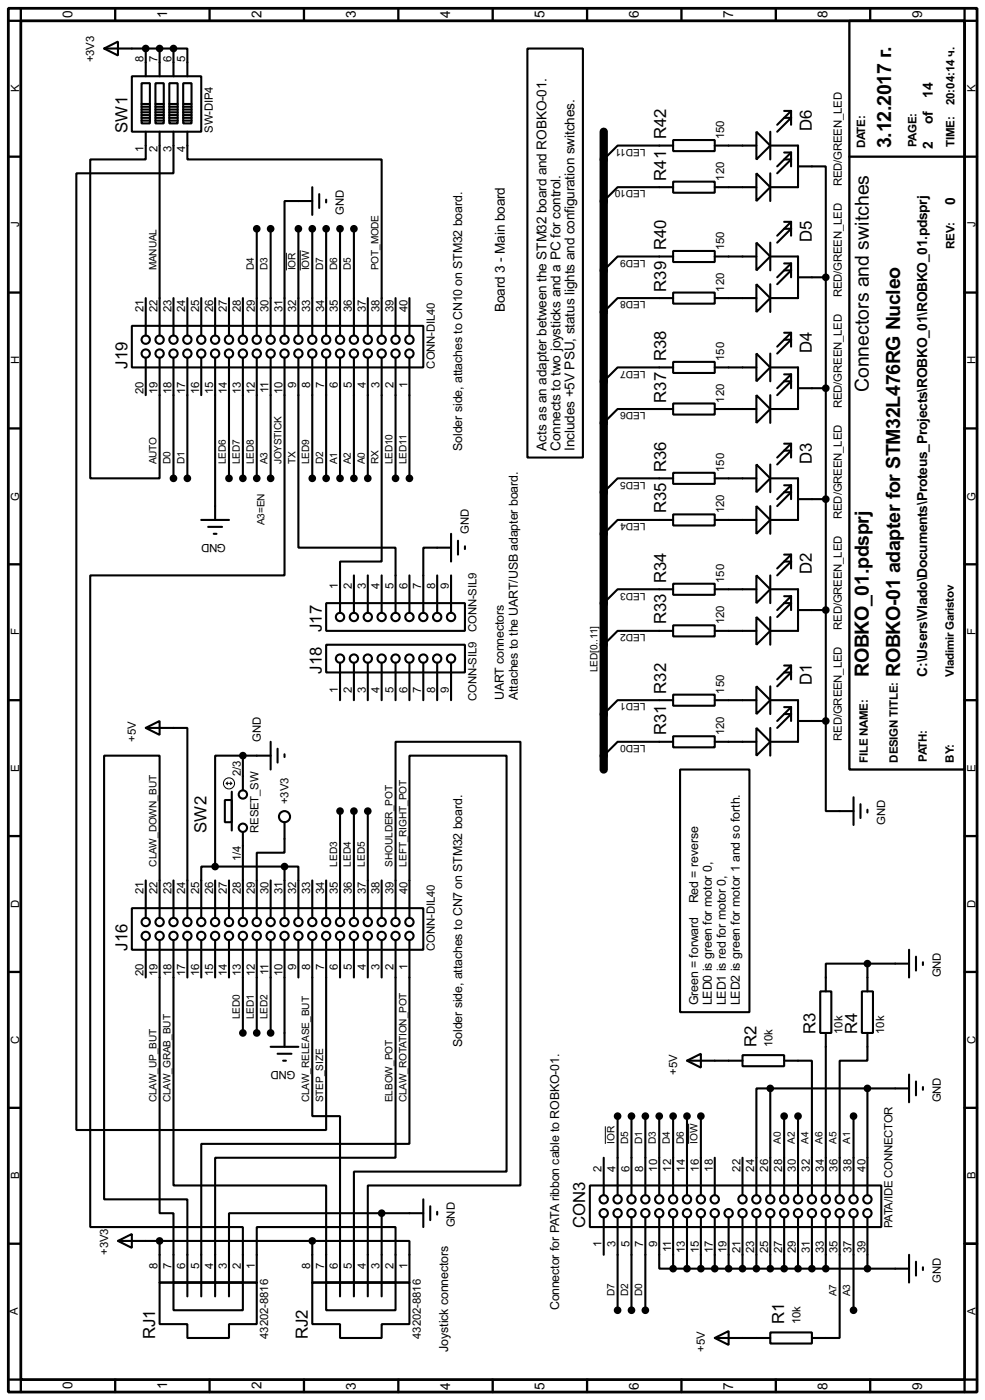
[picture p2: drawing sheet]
<svg xmlns="http://www.w3.org/2000/svg" width="180mm" height="256mm" viewBox="0 0 180 256" stroke-linecap="round" stroke-linejoin="round" font-family="sans-serif">
<path d="M1.5 1.5h177.3v253.5h-177.3zM3.8 3.8h172.7v248.9h-172.7z" fill="none" stroke="#000" stroke-width=".51"/>
<g fill="none" stroke="#000" stroke-width=".42">
<path d="M3.8 1.5v2.3h-2.3M21.1 1.5v2.3M38.4 1.5v2.3M55.6 1.5v2.3M72.9 1.5v2.3M90.2 1.5v2.3M107.4 1.5v2.3M124.7 1.5v2.3M142 1.5v2.3M155.4 3.8h21.1v137.2h-21.1zM159.3 1.5v2.3M176.5 1.5v2.3h2.3"/>
<path d="M1.5 28.7h2.3M155.4 28.7h23.4M1.5 53.6h2.3M176.5 53.6h2.3M1.5 78.5h2.3M176.5 78.5h2.3M1.5 103.4h2.3M176.5 103.4h2.3M1.5 128.3h2.3M176.5 128.3h2.3M1.5 153.2h2.3M176.5 153.2h2.3"/>
<path d="M1.5 178.1h2.3M176.5 178.1h2.3M1.5 202.9h2.3M176.5 202.9h2.3M1.5 227.8h2.3M176.5 227.8h2.3M1.5 252.7h2.3v2.3M21.1 252.7v2.3M38.4 252.7v2.3M55.6 252.7v2.3M72.9 252.7v2.3M90.2 252.7v2.3"/>
<path d="M107.4 252.7v2.3M124.7 252.7v2.3M142 252.7v2.3M159.3 252.7v2.3M178.8 252.7h-2.3v2.3"/>
</g>
<path d="M110.5 24.1v116.9" fill="none" stroke="#000" stroke-width="1.5"/>
<g fill="none" stroke="#000" stroke-width=".38">
<path d="M19 8.9l2.6-1.3v2.6zM19 8.9h12.7M24.1 14h12.7v10.1h-12.7zM25.9 15.2h1.5v7.4h-1.5zM25.9 19.6h1.5M25.9 19h1.5M26.7 8.9v5.1M28.4 15.2h1.6v7.4h-1.6zM28.4 19.6h1.6M28.4 19h1.6M29.2 8.9v5.1M31 15.2h1.5v7.4h-1.5z"/>
<path d="M31 19.6h1.5M31 19h1.5M31.7 8.9h2.6v5.1M31.7 8.9v5.1M33.5 15.2h1.6v7.4h-1.6zM33.5 19.6h1.6M33.5 19h1.6M96.5 8.9h10.2v74.9h-10.2zM25.9 21.6h1.5M25.9 21.1h1.5M25.9 20.6h1.5M25.9 20.1h1.5"/>
<path d="M25.9 22.1h1.5M26.7 24.1v5.1h-10.2v58.4h12.7v-22.1M28.4 21.6h1.6M28.4 21.1h1.6M28.4 20.6h1.6M28.4 20.1h1.6M28.4 22.1h1.6M29.2 24.1v37.4M31 21.6h1.5M31 21.1h1.5M31 20.6h1.5M31 20.1h1.5"/>
<path d="M31 22.1h1.5M31.7 24.1v7.6h-17.7v175.3h45.7v-34.8M33.5 21.6h1.6M33.5 21.1h1.6M33.5 20.6h1.6M33.5 20.1h1.6M33.5 22.1h1.6M34.3 24.1v5.1h35.5v32.3M57.1 36.8h-5v24.7M57.1 34.3v5.1M58.4 35.6v2.5M59.7 36.6v.5"/>
<path d="M123.2 33.3h7.6v2h-7.6zM123.2 25.7h7.6v2h-7.6zM123.2 34.3h-10.2l-2.5 2.5M123.2 26.7h-10.2l-2.5 2.5M130.8 34.3h7.6M130.8 26.7h7.6M138.4 24.1l2.6 2.6-2.6 2.5zM138.4 31.7l2.6 2.6-2.6 2.5zM141 26.7h5v7.6h-5M141 24.1v5.1M141 31.7v5.1M143.5 21.6h1.3l-2.6 2.5"/>
<path d="M143.5 20.3h1.3M143.5 29.2h1.3l-2.6 2.5M143.5 27.9h1.3M144.8 20.3v2.6M144.8 27.9v2.6M144.8 20.3l-2.6 2.6M144.8 27.9l-2.6 2.6M146 30.5h5.1v20.3M24.1 59.7h53.4v7.6h-53.4zM26.7 54.6v6.9M31.7 54.6v6.9M34.3 54.6v6.9"/>
<path d="M36.8 54.6v6.9M39.4 54.6v6.9M41.9 54.6v6.9M44.4 54.6v6.9M47 41.9v19.6M49.5 41.9v19.6M54.6 41.9v19.6M57.1 41.9v19.6M59.7 41.9v19.6M62.2 41.9v19.6M64.8 41.9v19.6M67.3 54.6v6.9"/>
<path d="M72.4 54.6v6.9M74.9 54.6v6.9M123.2 53.6h7.6v2h-7.6zM123.2 46h7.6v2h-7.6zM123.2 54.6h-10.2l-2.5 2.5M123.2 47h-10.2l-2.5 2.5M130.8 54.6h7.6M130.8 47h7.6M138.4 44.4l2.6 2.6-2.6 2.5zM138.4 52.1l2.6 2.5-2.6 2.5zM141 47h5v7.6h-5M141 44.4v5.1"/>
<path d="M141 52.1v5M143.5 41.9h1.3l-2.6 2.5M143.5 40.6h1.3M143.5 49.5h1.3l-2.6 2.6M143.5 48.3h1.3M144.8 40.6v2.6M144.8 48.3v2.5M144.8 40.6l-2.6 2.6M144.8 48.3l-2.6 2.5M146 50.8h5.1M151.1 50.8v81.3M26.7 65.5v6.9"/>
<path d="M31.7 65.5v22.1M34.3 65.5v22.1M36.8 65.5v6.9M39.4 65.5v29.7M41.9 65.5v22.1M44.4 65.5v22.1M47 65.5v22.1M49.5 65.5v22.1M52.1 65.5v39.9h-35.6v119.4h27.9v10.1M54.6 65.5v34.8h17.8v12M57.1 65.5v22.1M59.7 65.5v22.1"/>
<path d="M62.2 65.5v22.1M64.8 65.5v22.1M67.3 65.5v22.1M69.8 65.5v37.4h-7.6v9.4M72.4 65.5v22.1M74.9 65.5v22.1M123.2 73.9h7.6v2h-7.6zM123.2 66.3h7.6v2h-7.6zM123.2 74.9h-10.2l-2.5 2.6M123.2 67.3h-10.2l-2.5 2.5M130.8 74.9h7.6M130.8 67.3h7.6"/>
<path d="M138.4 64.8l2.6 2.5-2.6 2.5zM138.4 72.4l2.6 2.5-2.6 2.6zM141 67.3h5v7.6h-5M141 64.8v5M141 72.4v5.1M143.5 62.2h1.3l-2.6 2.6M143.5 61h1.3M143.5 69.8h1.3l-2.6 2.6M143.5 68.6h1.3M144.8 61v2.5M144.8 68.6v2.5M144.8 61l-2.6 2.5"/>
<path d="M144.8 68.6l-2.6 2.5M146 71.1h5.1M36.8 95.2h5.1M38.1 96.5h2.5M39.1 97.8h.5M82.5 97.8v5.1M83.8 99.1v2.5M123.2 94.2h7.6v2.1h-7.6zM123.2 86.6h7.6v2h-7.6zM123.2 95.2h-10.2l-2.5 2.6M123.2 87.6h-10.2l-2.5 2.6M130.8 95.2h7.6"/>
<path d="M130.8 87.6h7.6M138.4 85.1l2.6 2.5-2.6 2.6zM138.4 92.7l2.6 2.5-2.6 2.6zM141 87.6h5v7.6h-5M141 85.1v5.1M141 92.7v5.1M143.5 82.5h1.3l-2.6 2.6M143.5 81.3h1.3M143.5 90.2h1.3l-2.6 2.5M143.5 88.9h1.3M144.8 81.3v2.5M144.8 88.9v2.5"/>
<path d="M144.8 81.3l-2.6 2.5M144.8 88.9l-2.6 2.5M146 91.4h5.1M59.7 110.5h25.4v5.1h-25.4zM59.7 118.1h25.4v5.1h-25.4zM64.8 105.4v6.9M67.3 105.4v6.9M69.8 105.4v6.9M74.9 105.4v6.9M80 105.4v6.9M82.5 100.3h-5v12M82.5 105.4v6.9"/>
<path d="M85.1 100.1v.5M123.2 114.6h7.6v2h-7.6zM123.2 106.9h7.6v2.1h-7.6zM123.2 115.6h-10.2l-2.5 2.5M123.2 107.9h-10.2l-2.5 2.6M130.8 115.6h7.6M130.8 107.9h7.6M138.4 105.4l2.6 2.5-2.6 2.6zM138.4 113l2.6 2.6-2.6 2.5zM141 107.9h5v7.7h-5M141 105.4v5.1M141 113v5.1"/>
<path d="M143.5 102.9h1.3l-2.6 2.5M143.5 101.6h1.3M143.5 110.5h1.3l-2.6 2.5M143.5 109.2h1.3M144.8 101.6v2.5M144.8 109.2v2.6M144.8 101.6l-2.6 2.5M144.8 109.2l-2.6 2.6M146 111.8h5.1M26.7 133.3l2.5-1.2v2.5zM26.7 133.3h7.6v34.8M44.4 138.4h-5v20.3"/>
<path d="M44.4 138.4v6.4M44.4 138.4h5.1M49.5 135.9v5.1M50.8 137.2v2.5M52.1 138.2v.5M62.2 121.4v6.9M64.8 121.4v6.9M67.3 121.4v6.9M69.8 121.4v6.9M72.4 121.4v6.9M74.9 121.4v6.9M77.5 121.4v6.9"/>
<path d="M80 121.4v6.9M82.5 121.4v6.9M123.2 134.9h7.6v2h-7.6zM123.2 127.3h7.6v2h-7.6zM123.2 135.9h-10.2l-2.5 2.5M123.2 128.3h-10.2l-2.5 2.5M130.8 135.9h7.6M130.8 128.3h7.6M138.4 125.7l2.6 2.6-2.6 2.5zM138.4 133.3l2.6 2.6-2.6 2.5zM141 128.3h5v7.6h-5M141 125.7v5.1"/>
<path d="M141 133.3v5.1M143.5 123.2h1.3l-2.6 2.5M143.5 121.9h1.3M143.5 130.8h1.3l-2.6 2.5M143.5 129.5h1.3M144.8 121.9l-2.6 2.6M144.8 121.9v2.6M144.8 129.5v2.6M144.8 129.5l-2.6 2.6M146 132.1h5.1M151.1 132.1v16.5h5.1M39.4 158.7h-2.6v9.4"/>
<path d="M39.4 158.7h12.7M41.1 146.6h1.3v4h-1.3zM42.4 145v7.1M44.4 152.4v15.7M52.1 150.6v5.6h-5.1v11.9M52.1 158.7h2.5v9.4M52.1 158.7v9.4M62.2 148.6v19.5M64.8 148.6v19.5M67.3 148.6v19.5M124.5 141h12.7v44.4h-12.7zM156.2 146v5.1"/>
<path d="M157.5 147.3v2.6M158.7 148.3v.5M24.1 166.4h53.4v7.6h-53.4zM26.7 161.3v6.8M26.7 172.2v6.9M29.2 172.2v50h2.5v12.7M29.2 168.1v-29.7h-10.2v81.3h15.3v17.8M31.7 172.2v45h28v17.7M31.7 161.3v6.8M34.3 172.2v6.9M36.8 172.2v6.9M39.4 161.3v6.8"/>
<path d="M39.4 172.2v6.9M41.9 161.3v6.8M41.9 172.2v6.9M44.4 172.2v17M47 172.2v17M49.5 161.3v6.8M49.5 172.2v17M52.1 172.2v19.6M54.6 172.2v6.9M57.1 172.2v32.3h5.1v33M57.1 161.3v6.8M59.7 161.3v6.8"/>
<path d="M62.2 172.2v6.9M64.8 172.2v6.9M67.3 172.2v6.9M69.8 161.3v6.8M69.8 172.2v6.9M72.4 172.2v39.9h-33v25.4M72.4 168.1v-32.2h22.8v81.3h-27.9v20.3M74.9 172.2v37.3h-38.1v28M74.9 168.1v-29.7h17.8v76.2h-27.9v22.9M158.7 176.5h-7.6v5.1M158.7 176.5v5.1M158.7 176.5h7.7"/>
<path d="M166.4 174v5.1M167.6 175.3v2.5M168.9 176.3v.5M49.5 191.8h5.1M50.8 193h2.5M51.8 194.3h.5M125.7 194.3l2.6-1.3v2.6zM125.7 194.3h10.2M135.9 193.3h7.6v2h-7.6zM141 199.4h-2.6v19.5M141 199.4v19.5M141 199.4h25.4"/>
<path d="M143.5 194.3h5.1v24.6M150.1 181.6h2v7.6h-2zM151.1 189.2v29.7M157.7 181.6h2.1v7.6h-2.1zM158.7 189.2v5.1h-5v24.6M158.7 199.4v19.5M166.4 196.8v5.1M167.6 198.1v2.6M168.9 199.1v.5M77.5 219.7v5.1M107.9 217.2h53.4v7.6h-53.4zM110.5 212.1v6.8"/>
<path d="M113 204.5v14.4M115.6 204.5v14.4M118.1 204.5v14.4M120.6 204.5v14.4M123.2 204.5v14.4M125.7 204.5v14.4M128.3 204.5v14.4M130.8 212.1v6.8M135.9 212.1v6.8M143.5 204.5v14.4M146 204.5v14.4M156.2 204.5v14.4"/>
<path d="M21.6 227.3l2.5-1.2v2.5zM21.6 227.3h35.5M29.2 234.9h17.8v7.7h-5.1v2.5h-7.6v-2.5h-5.1zM29.2 227.3v7.6h17.8v-10.1h25.4v10.1M31.7 234.9h12.7v5.1h-12.7zM57.1 234.9h17.8v7.7h-5.1v2.5h-7.6v-2.5h-5.1zM57.1 227.3h17.8v7.6h-17.8zM59.7 234.9h12.7v5.1h-12.7zM69.8 222.2h-27.9v15.3M69.8 222.2v15.3M69.8 222.2h7.7M78.7 221v2.5"/>
<path d="M80 222v.5M110.5 223v6.9M113 223v17M115.6 223v17M118.1 223v17M120.6 223v9.4h2.6M123.2 232.4h43.2M123.2 223v9.4M125.7 223v9.4M128.3 223v9.4M130.8 223v9.4M133.3 223v9.4"/>
<path d="M135.9 223v9.4M138.4 223v9.4M141 223v9.4M143.5 223v9.4M146 223v9.4M148.6 223v9.4M151.1 223v9.4M153.7 223v22.1h-5.1M156.2 223v17M158.7 223v9.4M166.4 229.9v5M167.6 231.1v2.6"/>
<path d="M168.9 232.2v.5M130.8 245.1l2.5-1.3v2.6zM130.8 245.1h10.2M141 244.1h7.6v2h-7.6z"/>
<circle cx="26.7" cy="64.8" r=".76"/>
<circle cx="26.7" cy="62.2" r=".76"/>
<circle cx="29.2" cy="64.8" r=".76"/>
<circle cx="29.2" cy="62.2" r=".76"/>
<circle cx="31.7" cy="64.8" r=".76"/>
<circle cx="31.7" cy="62.2" r=".76"/>
<circle cx="34.3" cy="64.8" r=".76"/>
<circle cx="34.3" cy="62.2" r=".76"/>
<circle cx="36.8" cy="64.8" r=".76"/>
<circle cx="36.8" cy="62.2" r=".76"/>
<circle cx="39.4" cy="64.8" r=".76"/>
<circle cx="39.4" cy="62.2" r=".76"/>
<circle cx="41.9" cy="62.2" r=".76"/>
<circle cx="41.9" cy="64.8" r=".76"/>
<circle cx="44.4" cy="64.8" r=".76"/>
<circle cx="44.4" cy="62.2" r=".76"/>
<circle cx="47" cy="64.8" r=".76"/>
<circle cx="47" cy="62.2" r=".76"/>
<circle cx="49.5" cy="64.8" r=".76"/>
<circle cx="49.5" cy="62.2" r=".76"/>
<circle cx="52.1" cy="64.8" r=".76"/>
<circle cx="52.1" cy="62.2" r=".76"/>
<circle cx="54.6" cy="64.8" r=".76"/>
<circle cx="54.6" cy="62.2" r=".76"/>
<circle cx="57.1" cy="64.8" r=".76"/>
<circle cx="57.1" cy="62.2" r=".76"/>
<circle cx="59.7" cy="64.8" r=".76"/>
<circle cx="59.7" cy="62.2" r=".76"/>
<circle cx="62.2" cy="64.8" r=".76"/>
<circle cx="62.2" cy="62.2" r=".76"/>
<circle cx="64.8" cy="62.2" r=".76"/>
<circle cx="64.8" cy="64.8" r=".76"/>
<circle cx="67.3" cy="64.8" r=".76"/>
<circle cx="67.3" cy="62.2" r=".76"/>
<circle cx="69.8" cy="64.8" r=".76"/>
<circle cx="69.8" cy="62.2" r=".76"/>
<circle cx="72.4" cy="64.8" r=".76"/>
<circle cx="72.4" cy="62.2" r=".76"/>
<circle cx="74.9" cy="64.8" r=".76"/>
<circle cx="74.9" cy="62.2" r=".76"/>
<circle cx="62.2" cy="113" r=".76"/>
<circle cx="64.8" cy="113" r=".76"/>
<circle cx="67.3" cy="113" r=".76"/>
<circle cx="69.8" cy="113" r=".76"/>
<circle cx="72.4" cy="113" r=".76"/>
<circle cx="74.9" cy="113" r=".76"/>
<circle cx="77.5" cy="113" r=".76"/>
<circle cx="80" cy="113" r=".76"/>
<circle cx="82.5" cy="113" r=".76"/>
<circle cx="62.2" cy="120.7" r=".76"/>
<circle cx="64.8" cy="120.7" r=".76"/>
<circle cx="67.3" cy="120.7" r=".76"/>
<circle cx="69.8" cy="120.7" r=".76"/>
<circle cx="72.4" cy="120.7" r=".76"/>
<circle cx="74.9" cy="120.7" r=".76"/>
<circle cx="77.5" cy="120.7" r=".76"/>
<circle cx="80" cy="120.7" r=".76"/>
<circle cx="82.5" cy="120.7" r=".76"/>
<circle cx="44.4" cy="151.6" r=".76"/>
<circle cx="44.4" cy="145.5" r=".76"/>
<circle cx="52.1" cy="149.6" r="1.02"/>
<circle cx="26.7" cy="168.9" r=".76"/>
<circle cx="26.7" cy="171.5" r=".76"/>
<circle cx="29.2" cy="171.5" r=".76"/>
<circle cx="29.2" cy="168.9" r=".76"/>
<circle cx="31.7" cy="171.5" r=".76"/>
<circle cx="31.7" cy="168.9" r=".76"/>
<circle cx="34.3" cy="171.5" r=".76"/>
<circle cx="34.3" cy="168.9" r=".76"/>
<circle cx="36.8" cy="168.9" r=".76"/>
<circle cx="36.8" cy="171.5" r=".76"/>
<circle cx="39.4" cy="171.5" r=".76"/>
<circle cx="39.4" cy="168.9" r=".76"/>
<circle cx="41.9" cy="168.9" r=".76"/>
<circle cx="41.9" cy="171.5" r=".76"/>
<circle cx="44.4" cy="171.5" r=".76"/>
<circle cx="44.4" cy="168.9" r=".76"/>
<circle cx="47" cy="171.5" r=".76"/>
<circle cx="47" cy="168.9" r=".76"/>
<circle cx="49.5" cy="168.9" r=".76"/>
<circle cx="49.5" cy="171.5" r=".76"/>
<circle cx="52.1" cy="168.9" r=".76"/>
<circle cx="52.1" cy="171.5" r=".76"/>
<circle cx="54.6" cy="168.9" r=".76"/>
<circle cx="54.6" cy="171.5" r=".76"/>
<circle cx="57.1" cy="171.5" r=".76"/>
<circle cx="57.1" cy="168.9" r=".76"/>
<circle cx="59.7" cy="171.5" r=".76"/>
<circle cx="59.7" cy="168.9" r=".76"/>
<circle cx="62.2" cy="171.5" r=".76"/>
<circle cx="62.2" cy="168.9" r=".76"/>
<circle cx="64.8" cy="171.5" r=".76"/>
<circle cx="64.8" cy="168.9" r=".76"/>
<circle cx="67.3" cy="168.9" r=".76"/>
<circle cx="67.3" cy="171.5" r=".76"/>
<circle cx="69.8" cy="171.5" r=".76"/>
<circle cx="69.8" cy="168.9" r=".76"/>
<circle cx="72.4" cy="171.5" r=".76"/>
<circle cx="72.4" cy="168.9" r=".76"/>
<circle cx="74.9" cy="171.5" r=".76"/>
<circle cx="74.9" cy="168.9" r=".76"/>
<circle cx="110.5" cy="219.7" r=".76"/>
<circle cx="113" cy="219.7" r=".76"/>
<circle cx="115.6" cy="219.7" r=".76"/>
<circle cx="118.1" cy="219.7" r=".76"/>
<circle cx="120.6" cy="219.7" r=".76"/>
<circle cx="123.2" cy="219.7" r=".76"/>
<circle cx="125.7" cy="219.7" r=".76"/>
<circle cx="128.3" cy="219.7" r=".76"/>
<circle cx="130.8" cy="219.7" r=".76"/>
<circle cx="135.9" cy="219.7" r=".76"/>
<circle cx="138.4" cy="219.7" r=".76"/>
<circle cx="141" cy="219.7" r=".76"/>
<circle cx="143.5" cy="219.7" r=".76"/>
<circle cx="146" cy="219.7" r=".76"/>
<circle cx="148.6" cy="219.7" r=".76"/>
<circle cx="151.1" cy="219.7" r=".76"/>
<circle cx="153.7" cy="219.7" r=".76"/>
<circle cx="156.2" cy="219.7" r=".76"/>
<circle cx="158.7" cy="219.7" r=".76"/>
<circle cx="110.5" cy="222.3" r=".76"/>
<circle cx="113" cy="222.3" r=".76"/>
<circle cx="115.6" cy="222.3" r=".76"/>
<circle cx="118.1" cy="222.3" r=".76"/>
<circle cx="120.6" cy="222.3" r=".76"/>
<circle cx="123.2" cy="222.3" r=".76"/>
<circle cx="125.7" cy="222.3" r=".76"/>
<circle cx="128.3" cy="222.3" r=".76"/>
<circle cx="130.8" cy="222.3" r=".76"/>
<circle cx="133.3" cy="222.3" r=".76"/>
<circle cx="135.9" cy="222.3" r=".76"/>
<circle cx="138.4" cy="222.3" r=".76"/>
<circle cx="141" cy="222.3" r=".76"/>
<circle cx="143.5" cy="222.3" r=".76"/>
<circle cx="146" cy="222.3" r=".76"/>
<circle cx="148.6" cy="222.3" r=".76"/>
<circle cx="151.1" cy="222.3" r=".76"/>
<circle cx="153.7" cy="222.3" r=".76"/>
<circle cx="156.2" cy="222.3" r=".76"/>
<circle cx="158.7" cy="222.3" r=".76"/>
</g>
<g fill="none" stroke="#000" stroke-width=".18">
<path d="M52.4 46.3v3.2M54.9 45.8v3.7M41.4 143.5h1M41.4 143.5l.3 .3M41.7 143.3l-.3 .2M42.2 143.3l.2 .2M42.4 143.5l-.2 .3M110.8 206.3v3.2M126 205.9v3.6"/>
<circle cx="41.9" cy="143.5" r="1.02"/>
</g>
<g fill="#000" stroke="#000" stroke-width=".38">
<circle cx="26.7" cy="8.9" r=".51"/>
<circle cx="29.2" cy="8.9" r=".51"/>
<circle cx="31.7" cy="8.9" r=".51"/>
<circle cx="47" cy="41.9" r=".51"/>
<circle cx="49.5" cy="41.9" r=".51"/>
<circle cx="54.6" cy="41.9" r=".51"/>
<circle cx="57.1" cy="41.9" r=".51"/>
<circle cx="59.7" cy="41.9" r=".51"/>
<circle cx="62.2" cy="41.9" r=".51"/>
<circle cx="64.8" cy="41.9" r=".51"/>
<circle cx="151.1" cy="50.8" r=".51"/>
<circle cx="151.1" cy="71.1" r=".51"/>
<circle cx="31.7" cy="87.6" r=".51"/>
<circle cx="34.3" cy="87.6" r=".51"/>
<circle cx="41.9" cy="87.6" r=".51"/>
<circle cx="44.4" cy="87.6" r=".51"/>
<circle cx="47" cy="87.6" r=".51"/>
<circle cx="49.5" cy="87.6" r=".51"/>
<circle cx="57.1" cy="87.6" r=".51"/>
<circle cx="59.7" cy="87.6" r=".51"/>
<circle cx="62.2" cy="87.6" r=".51"/>
<circle cx="64.8" cy="87.6" r=".51"/>
<circle cx="67.3" cy="87.6" r=".51"/>
<circle cx="72.4" cy="87.6" r=".51"/>
<circle cx="74.9" cy="87.6" r=".51"/>
<circle cx="151.1" cy="91.4" r=".51"/>
<circle cx="151.1" cy="111.8" r=".51"/>
<circle cx="44.4" cy="138.4" r=".51"/>
<circle cx="151.1" cy="132.1" r=".51"/>
<circle cx="39.4" cy="158.7" r=".51"/>
<circle cx="52.1" cy="158.7" r=".51"/>
<circle cx="62.2" cy="148.6" r=".51"/>
<circle cx="64.8" cy="148.6" r=".51"/>
<circle cx="67.3" cy="148.6" r=".51"/>
<circle cx="158.7" cy="176.5" r=".51"/>
<circle cx="44.4" cy="189.2" r=".51"/>
<circle cx="47" cy="189.2" r=".51"/>
<circle cx="49.5" cy="189.2" r=".51"/>
<circle cx="141" cy="199.4" r=".51"/>
<circle cx="158.7" cy="199.4" r=".51"/>
<circle cx="113" cy="204.5" r=".51"/>
<circle cx="115.6" cy="204.5" r=".51"/>
<circle cx="118.1" cy="204.5" r=".51"/>
<circle cx="120.6" cy="204.5" r=".51"/>
<circle cx="123.2" cy="204.5" r=".51"/>
<circle cx="125.7" cy="204.5" r=".51"/>
<circle cx="128.3" cy="204.5" r=".51"/>
<circle cx="143.5" cy="204.5" r=".51"/>
<circle cx="146" cy="204.5" r=".51"/>
<circle cx="156.2" cy="204.5" r=".51"/>
<circle cx="29.2" cy="227.3" r=".51"/>
<circle cx="57.1" cy="227.3" r=".51"/>
<circle cx="69.8" cy="222.2" r=".51"/>
<circle cx="123.2" cy="232.4" r=".51"/>
<circle cx="125.7" cy="232.4" r=".51"/>
<circle cx="128.3" cy="232.4" r=".51"/>
<circle cx="130.8" cy="232.4" r=".51"/>
<circle cx="133.3" cy="232.4" r=".51"/>
<circle cx="135.9" cy="232.4" r=".51"/>
<circle cx="138.4" cy="232.4" r=".51"/>
<circle cx="141" cy="232.4" r=".51"/>
<circle cx="143.5" cy="232.4" r=".51"/>
<circle cx="146" cy="232.4" r=".51"/>
<circle cx="148.6" cy="232.4" r=".51"/>
<circle cx="151.1" cy="232.4" r=".51"/>
<circle cx="158.7" cy="232.4" r=".51"/>
<circle cx="113" cy="240" r=".51"/>
<circle cx="115.6" cy="240" r=".51"/>
<circle cx="118.1" cy="240" r=".51"/>
<circle cx="156.2" cy="240" r=".51"/>
</g>
<g font-size="4">
<text x="163.1" y="27.2" transform="rotate(-90 163.1 27.2)">3.12.2017 г.</text>
<text x="159" y="71.9" transform="rotate(-90 159 71.9)">Connectors and switches</text>
<text x="159" y="124" transform="rotate(-90 159 124)">ROBKO_01.pdsprj</text>
<text x="164.8" y="124" transform="rotate(-90 164.8 124)">ROBKO-01 adapter for STM32L476RG Nucleo</text>
</g>
<g font-size="3.4">
<text x="148.6" y="24" transform="rotate(-90 148.6 24)">D6</text>
<text x="23.3" y="24.3" transform="rotate(-90 23.3 24.3)">SW1</text>
<text x="121.9" y="25.5" transform="rotate(-90 121.9 25.5)">R42</text>
<text x="121.9" y="33.1" transform="rotate(-90 121.9 33.1)">R41</text>
<text x="121.9" y="45.8" transform="rotate(-90 121.9 45.8)">R40</text>
<text x="148.6" y="44.3" transform="rotate(-90 148.6 44.3)">D5</text>
<text x="121.9" y="53.4" transform="rotate(-90 121.9 53.4)">R39</text>
<text x="148.6" y="64.6" transform="rotate(-90 148.6 64.6)">D4</text>
<text x="23.3" y="67.5" transform="rotate(-90 23.3 67.5)">J19</text>
<text x="121.9" y="66.1" transform="rotate(-90 121.9 66.1)">R38</text>
<text x="121.9" y="73.7" transform="rotate(-90 121.9 73.7)">R37</text>
<text x="121.9" y="86.4" transform="rotate(-90 121.9 86.4)">R36</text>
<text x="148.6" y="84.9" transform="rotate(-90 148.6 84.9)">D3</text>
<text x="121.9" y="94.1" transform="rotate(-90 121.9 94.1)">R35</text>
<text x="121.9" y="106.8" transform="rotate(-90 121.9 106.8)">R34</text>
<text x="148.6" y="105.2" transform="rotate(-90 148.6 105.2)">D2</text>
<text x="58.9" y="115.8" transform="rotate(-90 58.9 115.8)">J17</text>
<text x="121.9" y="114.4" transform="rotate(-90 121.9 114.4)">R33</text>
<text x="58.9" y="123.4" transform="rotate(-90 58.9 123.4)">J18</text>
<text x="148.6" y="125.6" transform="rotate(-90 148.6 125.6)">D1</text>
<text x="121.9" y="127.1" transform="rotate(-90 121.9 127.1)">R32</text>
<text x="121.9" y="134.7" transform="rotate(-90 121.9 134.7)">R31</text>
<text x="37.8" y="152.6" transform="rotate(-90 37.8 152.6)">SW2</text>
<text x="23.3" y="174.2" transform="rotate(-90 23.3 174.2)">J16</text>
<text x="138.4" y="191.8" transform="rotate(-90 138.4 191.8)">R2</text>
<text x="149.3" y="189.4" transform="rotate(-90 149.3 189.4)">R3</text>
<text x="156.9" y="189.4" transform="rotate(-90 156.9 189.4)">R4</text>
<text x="107.1" y="225" transform="rotate(-90 107.1 225)">CON3</text>
<text x="28.4" y="245.3" transform="rotate(-90 28.4 245.3)">RJ1</text>
<text x="56.3" y="245.3" transform="rotate(-90 56.3 245.3)">RJ2</text>
<text x="143.5" y="242.6" transform="rotate(-90 143.5 242.6)">R1</text>
</g>
<g font-size="2.8">
<text x="13.3" y="3.2" transform="rotate(-90 13.3 3.2)">0</text>
<text x="30.6" y="3.2" transform="rotate(-90 30.6 3.2)">1</text>
<text x="47.8" y="3.2" transform="rotate(-90 47.8 3.2)">2</text>
<text x="65.1" y="3.2" transform="rotate(-90 65.1 3.2)">3</text>
<text x="82.4" y="3.2" transform="rotate(-90 82.4 3.2)">4</text>
<text x="99.7" y="3.2" transform="rotate(-90 99.7 3.2)">5</text>
<text x="116.9" y="3.2" transform="rotate(-90 116.9 3.2)">6</text>
<text x="134.2" y="3.2" transform="rotate(-90 134.2 3.2)">7</text>
<text x="151.5" y="3.2" transform="rotate(-90 151.5 3.2)">8</text>
<text x="168.7" y="3.2" transform="rotate(-90 168.7 3.2)">9</text>
<text x="170.7" y="17.9" transform="rotate(-90 170.7 17.9)">14</text>
<text x="170.7" y="22.7" transform="rotate(-90 170.7 22.7)">of</text>
<text x="170.7" y="27.3" transform="rotate(-90 170.7 27.3)">2</text>
<text x="174.8" y="37.5" transform="rotate(-90 174.8 37.5)">0</text>
<text x="92.4" y="57.2" transform="rotate(-90 92.4 57.2)">Board 3 - Main board</text>
<text x="100" y="82.6" transform="rotate(-90 100 82.6)">Acts as an adapter between the STM32 board and ROBKO-01.</text>
<text x="102.6" y="82.6" transform="rotate(-90 102.6 82.6)">Connects to two joysticks and a PC for control.</text>
<text x="105.1" y="82.5" transform="rotate(-90 105.1 82.5)">Includes +5V PSU, status lights and configuration switches.</text>
<text x="169.7" y="124" transform="rotate(-90 169.7 124)">C:\Users\Vlado\Documents\Proteus_Projects\ROBKO_01\ROBKO_01.pdsprj</text>
<text x="13.3" y="254.4" transform="rotate(-90 13.3 254.4)">0</text>
<text x="30.6" y="254.4" transform="rotate(-90 30.6 254.4)">1</text>
<text x="47.8" y="254.4" transform="rotate(-90 47.8 254.4)">2</text>
<text x="65.1" y="254.7" transform="rotate(-90 65.1 254.7)">3</text>
<text x="82.4" y="254.7" transform="rotate(-90 82.4 254.7)">4</text>
<text x="99.7" y="254.7" transform="rotate(-90 99.7 254.7)">5</text>
<text x="116.9" y="254.7" transform="rotate(-90 116.9 254.7)">6</text>
<text x="134.2" y="254.7" transform="rotate(-90 134.2 254.7)">7</text>
<text x="151.5" y="254.7" transform="rotate(-90 151.5 254.7)">8</text>
<text x="168.7" y="254.7" transform="rotate(-90 168.7 254.7)">9</text>
</g>
<g font-size="2.5">
<text x="84.6" y="82.6" transform="rotate(-90 84.6 82.6)">Solder side, attaches to CN10 on STM32 board.</text>
<text x="92.2" y="128.3" transform="rotate(-90 92.2 128.3)">UART connectors</text>
<text x="94.7" y="128.3" transform="rotate(-90 94.7 128.3)">Attaches to the UART/USB adapter board.</text>
<text x="127.8" y="165.5" transform="rotate(-90 127.8 165.5)">Red = reverse</text>
<text x="127.8" y="184.1" transform="rotate(-90 127.8 184.1)">Green = forward</text>
<text x="130.3" y="184.1" transform="rotate(-90 130.3 184.1)">LED0 is green for motor 0,</text>
<text x="132.8" y="184.1" transform="rotate(-90 132.8 184.1)">LED1 is red for motor 0,</text>
<text x="135.4" y="184.2" transform="rotate(-90 135.4 184.2)">LED2 is green for motor 1 and so forth.</text>
<text x="84.6" y="191.8" transform="rotate(-90 84.6 191.8)">Solder side, attaches to CN7 on STM32 board.</text>
<text x="102.4" y="240" transform="rotate(-90 102.4 240)">Connector for PATA ribbon cable to ROBKO-01.</text>
<text x="82" y="247.6" transform="rotate(-90 82 247.6)">Joystick connectors</text>
</g>
<g font-size="2.4">
<text x="174.7" y="19.3" transform="rotate(-90 174.7 19.3)">20:04:14 ч.</text>
<text x="158.3" y="27.2" transform="rotate(-90 158.3 27.2)">DATE:</text>
<text x="167.7" y="26.9" transform="rotate(-90 167.7 26.9)">PAGE:</text>
<text x="174.7" y="26.9" transform="rotate(-90 174.7 26.9)">TIME:</text>
<text x="174.7" y="45.6" transform="rotate(-90 174.7 45.6)">REV:</text>
<text x="174.6" y="124" transform="rotate(-90 174.6 124)">Vladimir Garistov</text>
<text x="158.8" y="139.7" transform="rotate(-90 158.8 139.7)">FILE NAME:</text>
<text x="164.3" y="139.7" transform="rotate(-90 164.3 139.7)">DESIGN TITLE:</text>
<text x="169.6" y="139.6" transform="rotate(-90 169.6 139.6)">PATH:</text>
<text x="174.6" y="139.7" transform="rotate(-90 174.6 139.7)">BY:</text>
</g>
<g font-size="2.3">
<text x="17.2" y="11.4" transform="rotate(-90 17.2 11.4)">+3V3</text>
<text x="26.3" y="11.4" transform="rotate(-90 26.3 11.4)">8</text>
<text x="28.8" y="11.4" transform="rotate(-90 28.8 11.4)">7</text>
<text x="31.4" y="11.4" transform="rotate(-90 31.4 11.4)">6</text>
<text x="33.9" y="11.4" transform="rotate(-90 33.9 11.4)">5</text>
<text x="3.5" y="16.9" transform="rotate(-90 3.5 16.9)">K</text>
<text x="178.5" y="16.9" transform="rotate(-90 178.5 16.9)">K</text>
<text x="26.3" y="27.8" transform="rotate(-90 26.3 27.8)">1</text>
<text x="28.8" y="27.8" transform="rotate(-90 28.8 27.8)">2</text>
<text x="31.4" y="27.8" transform="rotate(-90 31.4 27.8)">3</text>
<text x="33.9" y="27.8" transform="rotate(-90 33.9 27.8)">4</text>
<text x="38.9" y="24.3" transform="rotate(-90 38.9 24.3)">SW-DIP4</text>
<text x="132.5" y="25.5" transform="rotate(-90 132.5 25.5)">150</text>
<text x="132.5" y="33.1" transform="rotate(-90 132.5 33.1)">120</text>
<text x="154.1" y="34.1" transform="rotate(-90 154.1 34.1)">RED/GREEN_LED</text>
<text x="3.5" y="41.7" transform="rotate(-90 3.5 41.7)">J</text>
<text x="62.9" y="39.4" transform="rotate(-90 62.9 39.4)">GND</text>
<text x="178.5" y="41.7" transform="rotate(-90 178.5 41.7)">J</text>
<text x="132.5" y="45.8" transform="rotate(-90 132.5 45.8)">150</text>
<text x="132.5" y="53.4" transform="rotate(-90 132.5 53.4)">120</text>
<text x="26.3" y="57.2" transform="rotate(-90 26.3 57.2)">21</text>
<text x="28.8" y="57.2" transform="rotate(-90 28.8 57.2)">22</text>
<text x="31.4" y="57.2" transform="rotate(-90 31.4 57.2)">23</text>
<text x="33.9" y="57.2" transform="rotate(-90 33.9 57.2)">24</text>
<text x="36.4" y="57.2" transform="rotate(-90 36.4 57.2)">25</text>
<text x="39" y="57.2" transform="rotate(-90 39 57.2)">26</text>
<text x="41.5" y="57.2" transform="rotate(-90 41.5 57.2)">27</text>
<text x="44.1" y="57.2" transform="rotate(-90 44.1 57.2)">28</text>
<text x="46.6" y="57.2" transform="rotate(-90 46.6 57.2)">29</text>
<text x="49.1" y="57.2" transform="rotate(-90 49.1 57.2)">30</text>
<text x="51.7" y="57.2" transform="rotate(-90 51.7 57.2)">31</text>
<text x="54.2" y="57.2" transform="rotate(-90 54.2 57.2)">32</text>
<text x="56.8" y="57.2" transform="rotate(-90 56.8 57.2)">33</text>
<text x="59.3" y="57.2" transform="rotate(-90 59.3 57.2)">34</text>
<text x="61.8" y="57.2" transform="rotate(-90 61.8 57.2)">35</text>
<text x="64.4" y="57.2" transform="rotate(-90 64.4 57.2)">36</text>
<text x="66.9" y="57.2" transform="rotate(-90 66.9 57.2)">37</text>
<text x="69.5" y="57.2" transform="rotate(-90 69.5 57.2)">38</text>
<text x="72" y="57.2" transform="rotate(-90 72 57.2)">39</text>
<text x="74.5" y="57.2" transform="rotate(-90 74.5 57.2)">40</text>
<text x="154.1" y="54.4" transform="rotate(-90 154.1 54.4)">RED/GREEN_LED</text>
<text x="3.5" y="66.8" transform="rotate(-90 3.5 66.8)">H</text>
<text x="49.1" y="72" transform="rotate(-90 49.1 72)">11</text>
<text x="54.2" y="71" transform="rotate(-90 54.2 71)">9</text>
<text x="56.8" y="71" transform="rotate(-90 56.8 71)">8</text>
<text x="59.3" y="71" transform="rotate(-90 59.3 71)">7</text>
<text x="61.8" y="71" transform="rotate(-90 61.8 71)">6</text>
<text x="64.4" y="71" transform="rotate(-90 64.4 71)">5</text>
<text x="66.9" y="71" transform="rotate(-90 66.9 71)">4</text>
<text x="69.5" y="71" transform="rotate(-90 69.5 71)">3</text>
<text x="72" y="71" transform="rotate(-90 72 71)">2</text>
<text x="74.5" y="71" transform="rotate(-90 74.5 71)">1</text>
<text x="79.6" y="67.5" transform="rotate(-90 79.6 67.5)">CONN-DIL40</text>
<text x="132.5" y="66.1" transform="rotate(-90 132.5 66.1)">150</text>
<text x="178.5" y="66.8" transform="rotate(-90 178.5 66.8)">H</text>
<text x="26.3" y="72.1" transform="rotate(-90 26.3 72.1)">20</text>
<text x="28.8" y="72.1" transform="rotate(-90 28.8 72.1)">19</text>
<text x="31.4" y="72.1" transform="rotate(-90 31.4 72.1)">18</text>
<text x="33.9" y="72.1" transform="rotate(-90 33.9 72.1)">17</text>
<text x="36.4" y="72.1" transform="rotate(-90 36.4 72.1)">16</text>
<text x="39" y="72.1" transform="rotate(-90 39 72.1)">15</text>
<text x="41.5" y="72.1" transform="rotate(-90 41.5 72.1)">14</text>
<text x="44.1" y="72.1" transform="rotate(-90 44.1 72.1)">13</text>
<text x="46.6" y="72.1" transform="rotate(-90 46.6 72.1)">12</text>
<text x="51.7" y="72.1" transform="rotate(-90 51.7 72.1)">10</text>
<text x="132.5" y="73.7" transform="rotate(-90 132.5 73.7)">120</text>
<text x="154.1" y="74.8" transform="rotate(-90 154.1 74.8)">RED/GREEN_LED</text>
<text x="132.5" y="86.4" transform="rotate(-90 132.5 86.4)">150</text>
<text x="3.5" y="91.7" transform="rotate(-90 3.5 91.7)">G</text>
<text x="132.5" y="94.1" transform="rotate(-90 132.5 94.1)">120</text>
<text x="154.1" y="95.1" transform="rotate(-90 154.1 95.1)">RED/GREEN_LED</text>
<text x="178.5" y="91.7" transform="rotate(-90 178.5 91.7)">G</text>
<text x="41.4" y="99.6" transform="rotate(-180 41.4 99.6)">GND</text>
<text x="85.8" y="97.8" transform="rotate(-90 85.8 97.8)">GND</text>
<text x="61.8" y="108" transform="rotate(-90 61.8 108)">1</text>
<text x="64.4" y="108" transform="rotate(-90 64.4 108)">2</text>
<text x="66.9" y="108" transform="rotate(-90 66.9 108)">3</text>
<text x="69.5" y="108" transform="rotate(-90 69.5 108)">4</text>
<text x="72" y="108" transform="rotate(-90 72 108)">5</text>
<text x="74.5" y="108" transform="rotate(-90 74.5 108)">6</text>
<text x="77.1" y="107.9" transform="rotate(-90 77.1 107.9)">7</text>
<text x="79.6" y="107.9" transform="rotate(-90 79.6 107.9)">8</text>
<text x="82.2" y="108" transform="rotate(-90 82.2 108)">9</text>
<text x="132.5" y="106.8" transform="rotate(-90 132.5 106.8)">150</text>
<text x="3.5" y="116.4" transform="rotate(-90 3.5 116.4)">F</text>
<text x="87.2" y="115.8" transform="rotate(-90 87.2 115.8)">CONN-SIL9</text>
<text x="132.5" y="114.4" transform="rotate(-90 132.5 114.4)">120</text>
<text x="154.1" y="115.4" transform="rotate(-90 154.1 115.4)">RED/GREEN_LED</text>
<text x="178.5" y="116.4" transform="rotate(-90 178.5 116.4)">F</text>
<text x="61.8" y="126.9" transform="rotate(-90 61.8 126.9)">1</text>
<text x="64.4" y="126.9" transform="rotate(-90 64.4 126.9)">2</text>
<text x="66.9" y="126.9" transform="rotate(-90 66.9 126.9)">3</text>
<text x="69.5" y="126.9" transform="rotate(-90 69.5 126.9)">4</text>
<text x="72" y="126.9" transform="rotate(-90 72 126.9)">5</text>
<text x="74.5" y="126.9" transform="rotate(-90 74.5 126.9)">6</text>
<text x="77.1" y="126.9" transform="rotate(-90 77.1 126.9)">7</text>
<text x="79.6" y="126.9" transform="rotate(-90 79.6 126.9)">8</text>
<text x="82.2" y="126.9" transform="rotate(-90 82.2 126.9)">9</text>
<text x="87.2" y="128.4" transform="rotate(-90 87.2 128.4)">CONN-SIL9</text>
<text x="132.5" y="127.1" transform="rotate(-90 132.5 127.1)">150</text>
<text x="24.8" y="135.9" transform="rotate(-90 24.8 135.9)">+5V</text>
<text x="47.7" y="135.9" transform="rotate(-90 47.7 135.9)">GND</text>
<text x="132.5" y="134.7" transform="rotate(-90 132.5 134.7)">120</text>
<text x="154.1" y="135.7" transform="rotate(-90 154.1 135.7)">RED/GREEN_LED</text>
<text x="3.5" y="141.4" transform="rotate(-90 3.5 141.4)">E</text>
<text x="44.1" y="142.2" transform="rotate(-90 44.1 142.2)">2/3</text>
<text x="178.5" y="141.4" transform="rotate(-90 178.5 141.4)">E</text>
<text x="52.8" y="147.3" transform="rotate(-90 52.8 147.3)">+3V3</text>
<text x="47.3" y="152.6" transform="rotate(-90 47.3 152.6)">RESET_SW</text>
<text x="162" y="151.1" transform="rotate(-90 162 151.1)">GND</text>
<text x="44.1" y="157.8" transform="rotate(-90 44.1 157.8)">1/4</text>
<text x="3.5" y="166.3" transform="rotate(-90 3.5 166.3)">D</text>
<text x="26.3" y="163.8" transform="rotate(-90 26.3 163.8)">21</text>
<text x="28.8" y="163.8" transform="rotate(-90 28.8 163.8)">22</text>
<text x="31.4" y="163.8" transform="rotate(-90 31.4 163.8)">23</text>
<text x="33.9" y="163.8" transform="rotate(-90 33.9 163.8)">24</text>
<text x="36.4" y="163.8" transform="rotate(-90 36.4 163.8)">25</text>
<text x="39" y="163.8" transform="rotate(-90 39 163.8)">26</text>
<text x="41.5" y="163.8" transform="rotate(-90 41.5 163.8)">27</text>
<text x="44.1" y="163.8" transform="rotate(-90 44.1 163.8)">28</text>
<text x="46.6" y="163.8" transform="rotate(-90 46.6 163.8)">29</text>
<text x="49.1" y="163.8" transform="rotate(-90 49.1 163.8)">30</text>
<text x="51.7" y="163.8" transform="rotate(-90 51.7 163.8)">31</text>
<text x="54.2" y="163.8" transform="rotate(-90 54.2 163.8)">32</text>
<text x="56.8" y="163.8" transform="rotate(-90 56.8 163.8)">33</text>
<text x="59.3" y="163.8" transform="rotate(-90 59.3 163.8)">34</text>
<text x="61.8" y="163.8" transform="rotate(-90 61.8 163.8)">35</text>
<text x="64.4" y="163.8" transform="rotate(-90 64.4 163.8)">36</text>
<text x="66.9" y="163.8" transform="rotate(-90 66.9 163.8)">37</text>
<text x="69.5" y="163.8" transform="rotate(-90 69.5 163.8)">38</text>
<text x="72" y="163.8" transform="rotate(-90 72 163.8)">39</text>
<text x="74.5" y="163.8" transform="rotate(-90 74.5 163.8)">40</text>
<text x="178.5" y="166.3" transform="rotate(-90 178.5 166.3)">D</text>
<text x="26.3" y="178.8" transform="rotate(-90 26.3 178.8)">20</text>
<text x="28.8" y="178.8" transform="rotate(-90 28.8 178.8)">19</text>
<text x="31.4" y="178.8" transform="rotate(-90 31.4 178.8)">18</text>
<text x="33.9" y="178.8" transform="rotate(-90 33.9 178.8)">17</text>
<text x="36.4" y="178.8" transform="rotate(-90 36.4 178.8)">16</text>
<text x="39" y="178.8" transform="rotate(-90 39 178.8)">15</text>
<text x="41.5" y="178.8" transform="rotate(-90 41.5 178.8)">14</text>
<text x="44.1" y="178.8" transform="rotate(-90 44.1 178.8)">13</text>
<text x="46.6" y="178.8" transform="rotate(-90 46.6 178.8)">12</text>
<text x="49.1" y="178.6" transform="rotate(-90 49.1 178.6)">11</text>
<text x="51.7" y="178.8" transform="rotate(-90 51.7 178.8)">10</text>
<text x="54.2" y="177.7" transform="rotate(-90 54.2 177.7)">9</text>
<text x="56.8" y="177.7" transform="rotate(-90 56.8 177.7)">8</text>
<text x="59.3" y="177.7" transform="rotate(-90 59.3 177.7)">7</text>
<text x="61.8" y="177.7" transform="rotate(-90 61.8 177.7)">6</text>
<text x="64.4" y="177.7" transform="rotate(-90 64.4 177.7)">5</text>
<text x="66.9" y="177.7" transform="rotate(-90 66.9 177.7)">4</text>
<text x="69.5" y="177.7" transform="rotate(-90 69.5 177.7)">3</text>
<text x="72" y="177.7" transform="rotate(-90 72 177.7)">2</text>
<text x="74.5" y="177.7" transform="rotate(-90 74.5 177.7)">1</text>
<text x="79.6" y="174.2" transform="rotate(-90 79.6 174.2)">CONN-DIL40</text>
<text x="172.2" y="179.1" transform="rotate(-90 172.2 179.1)">GND</text>
<text x="3.5" y="191.2" transform="rotate(-90 3.5 191.2)">C</text>
<text x="141.4" y="191.8" transform="rotate(-90 141.4 191.8)">10k</text>
<text x="154.2" y="189.4" transform="rotate(-90 154.2 189.4)">10k</text>
<text x="161.8" y="189.4" transform="rotate(-90 161.8 189.4)">10k</text>
<text x="178.5" y="191.2" transform="rotate(-90 178.5 191.2)">C</text>
<text x="54.1" y="196.1" transform="rotate(-180 54.1 196.1)">GND</text>
<text x="123.9" y="196.8" transform="rotate(-90 123.9 196.8)">+5V</text>
<text x="172.2" y="201.9" transform="rotate(-90 172.2 201.9)">GND</text>
<text x="110.1" y="214.6" transform="rotate(-90 110.1 214.6)">2</text>
<text x="112.6" y="214.6" transform="rotate(-90 112.6 214.6)">4</text>
<text x="115.2" y="214.6" transform="rotate(-90 115.2 214.6)">6</text>
<text x="117.7" y="214.6" transform="rotate(-90 117.7 214.6)">8</text>
<text x="120.3" y="214.6" transform="rotate(-90 120.3 214.6)">10</text>
<text x="122.8" y="214.6" transform="rotate(-90 122.8 214.6)">12</text>
<text x="125.3" y="214.6" transform="rotate(-90 125.3 214.6)">14</text>
<text x="127.9" y="214.6" transform="rotate(-90 127.9 214.6)">16</text>
<text x="130.4" y="214.6" transform="rotate(-90 130.4 214.6)">18</text>
<text x="135.5" y="214.6" transform="rotate(-90 135.5 214.6)">22</text>
<text x="138" y="214.6" transform="rotate(-90 138 214.6)">24</text>
<text x="140.6" y="214.6" transform="rotate(-90 140.6 214.6)">26</text>
<text x="143.1" y="214.6" transform="rotate(-90 143.1 214.6)">28</text>
<text x="145.7" y="214.6" transform="rotate(-90 145.7 214.6)">30</text>
<text x="148.2" y="214.6" transform="rotate(-90 148.2 214.6)">32</text>
<text x="150.7" y="214.6" transform="rotate(-90 150.7 214.6)">34</text>
<text x="153.3" y="214.6" transform="rotate(-90 153.3 214.6)">36</text>
<text x="155.8" y="214.6" transform="rotate(-90 155.8 214.6)">38</text>
<text x="158.4" y="214.6" transform="rotate(-90 158.4 214.6)">40</text>
<text x="3.5" y="216.1" transform="rotate(-90 3.5 216.1)">B</text>
<text x="178.5" y="216.1" transform="rotate(-90 178.5 216.1)">B</text>
<text x="83.3" y="224.8" transform="rotate(-90 83.3 224.8)">GND</text>
<text x="163.4" y="225" transform="rotate(-90 163.4 225)">PATA/IDE CONNECTOR</text>
<text x="19.8" y="229.9" transform="rotate(-90 19.8 229.9)">+3V3</text>
<text x="28.8" y="232.4" transform="rotate(-90 28.8 232.4)">8</text>
<text x="31.4" y="232.4" transform="rotate(-90 31.4 232.4)">7</text>
<text x="33.9" y="232.4" transform="rotate(-90 33.9 232.4)">6</text>
<text x="36.4" y="232.4" transform="rotate(-90 36.4 232.4)">5</text>
<text x="39" y="232.4" transform="rotate(-90 39 232.4)">4</text>
<text x="41.5" y="232.4" transform="rotate(-90 41.5 232.4)">3</text>
<text x="44.1" y="232.4" transform="rotate(-90 44.1 232.4)">2</text>
<text x="46.6" y="232.4" transform="rotate(-90 46.6 232.4)">1</text>
<text x="56.8" y="232.4" transform="rotate(-90 56.8 232.4)">8</text>
<text x="59.3" y="232.4" transform="rotate(-90 59.3 232.4)">7</text>
<text x="61.8" y="232.4" transform="rotate(-90 61.8 232.4)">6</text>
<text x="64.4" y="232.4" transform="rotate(-90 64.4 232.4)">5</text>
<text x="66.9" y="232.4" transform="rotate(-90 66.9 232.4)">4</text>
<text x="69.5" y="232.4" transform="rotate(-90 69.5 232.4)">3</text>
<text x="72" y="232.4" transform="rotate(-90 72 232.4)">2</text>
<text x="74.5" y="232.4" transform="rotate(-90 74.5 232.4)">1</text>
<text x="110.1" y="228.5" transform="rotate(-90 110.1 228.5)">1</text>
<text x="112.6" y="228.5" transform="rotate(-90 112.6 228.5)">3</text>
<text x="115.2" y="228.5" transform="rotate(-90 115.2 228.5)">5</text>
<text x="117.7" y="228.5" transform="rotate(-90 117.7 228.5)">7</text>
<text x="120.3" y="228.5" transform="rotate(-90 120.3 228.5)">9</text>
<text x="122.8" y="229.4" transform="rotate(-90 122.8 229.4)">11</text>
<text x="125.3" y="229.6" transform="rotate(-90 125.3 229.6)">13</text>
<text x="127.9" y="229.6" transform="rotate(-90 127.9 229.6)">15</text>
<text x="130.4" y="229.6" transform="rotate(-90 130.4 229.6)">17</text>
<text x="133" y="229.6" transform="rotate(-90 133 229.6)">19</text>
<text x="135.5" y="229.6" transform="rotate(-90 135.5 229.6)">21</text>
<text x="138" y="229.6" transform="rotate(-90 138 229.6)">23</text>
<text x="140.6" y="229.6" transform="rotate(-90 140.6 229.6)">25</text>
<text x="143.1" y="229.6" transform="rotate(-90 143.1 229.6)">27</text>
<text x="145.7" y="229.6" transform="rotate(-90 145.7 229.6)">29</text>
<text x="148.2" y="229.6" transform="rotate(-90 148.2 229.6)">31</text>
<text x="150.7" y="229.6" transform="rotate(-90 150.7 229.6)">33</text>
<text x="153.3" y="229.6" transform="rotate(-90 153.3 229.6)">35</text>
<text x="155.8" y="229.6" transform="rotate(-90 155.8 229.6)">37</text>
<text x="158.4" y="229.6" transform="rotate(-90 158.4 229.6)">39</text>
<text x="172.2" y="234.9" transform="rotate(-90 172.2 234.9)">GND</text>
<text x="3.3" y="241" transform="rotate(-90 3.3 241)">A</text>
<text x="49.1" y="245.3" transform="rotate(-90 49.1 245.3)">43202-8816</text>
<text x="77" y="245.3" transform="rotate(-90 77 245.3)">43202-8816</text>
<text x="146.5" y="242.6" transform="rotate(-90 146.5 242.6)">10k</text>
<text x="178.5" y="241" transform="rotate(-90 178.5 241)">A</text>
<text x="129" y="247.7" transform="rotate(-90 129 247.7)">+5V</text>
</g>
<g font-size="2.1">
<text x="118.1" y="27.3" transform="rotate(-180 118.1 27.3)">LED11</text>
<text x="118.1" y="34.9" transform="rotate(-180 118.1 34.9)">LED10</text>
<text x="118.1" y="47.6" transform="rotate(-180 118.1 47.6)">LED9</text>
<text x="28.7" y="49.5" transform="rotate(-90 28.7 49.5)">MANUAL</text>
<text x="46.4" y="49.5" transform="rotate(-90 46.4 49.5)">D4</text>
<text x="49" y="49.5" transform="rotate(-90 49 49.5)">D3</text>
<text x="54.1" y="49.5" transform="rotate(-90 54.1 49.5)">IOR</text>
<text x="56.6" y="49.5" transform="rotate(-90 56.6 49.5)">IOW</text>
<text x="59.1" y="49.5" transform="rotate(-90 59.1 49.5)">D7</text>
<text x="61.7" y="49.5" transform="rotate(-90 61.7 49.5)">D6</text>
<text x="64.2" y="49.5" transform="rotate(-90 64.2 49.5)">D5</text>
<text x="69.3" y="49.5" transform="rotate(-90 69.3 49.5)">POT_MODE</text>
<text x="118.1" y="55.2" transform="rotate(-180 118.1 55.2)">LED8</text>
<text x="118.1" y="67.9" transform="rotate(-180 118.1 67.9)">LED7</text>
<text x="118.1" y="75.5" transform="rotate(-180 118.1 75.5)">LED6</text>
<text x="28.7" y="85.1" transform="rotate(-90 28.7 85.1)">AUTO</text>
<text x="31.2" y="85.1" transform="rotate(-90 31.2 85.1)">D0</text>
<text x="33.7" y="85.1" transform="rotate(-90 33.7 85.1)">D1</text>
<text x="41.4" y="85.1" transform="rotate(-90 41.4 85.1)">LED6</text>
<text x="43.9" y="85.1" transform="rotate(-90 43.9 85.1)">LED7</text>
<text x="46.4" y="85.1" transform="rotate(-90 46.4 85.1)">LED8</text>
<text x="49" y="85.1" transform="rotate(-90 49 85.1)">A3</text>
<text x="51.5" y="85.1" transform="rotate(-90 51.5 85.1)">JOYSTICK</text>
<text x="54.1" y="85.1" transform="rotate(-90 54.1 85.1)">TX</text>
<text x="56.6" y="85.1" transform="rotate(-90 56.6 85.1)">LED9</text>
<text x="59.1" y="85.1" transform="rotate(-90 59.1 85.1)">D2</text>
<text x="61.7" y="85.1" transform="rotate(-90 61.7 85.1)">A1</text>
<text x="64.2" y="85.1" transform="rotate(-90 64.2 85.1)">A2</text>
<text x="66.8" y="85.1" transform="rotate(-90 66.8 85.1)">A0</text>
<text x="69.3" y="85.1" transform="rotate(-90 69.3 85.1)">RX</text>
<text x="71.8" y="85.1" transform="rotate(-90 71.8 85.1)">LED10</text>
<text x="74.4" y="85.1" transform="rotate(-90 74.4 85.1)">LED11</text>
<text x="118.1" y="88.2" transform="rotate(-180 118.1 88.2)">LED5</text>
<text x="118.1" y="95.8" transform="rotate(-180 118.1 95.8)">LED4</text>
<text x="48.4" y="96.3" transform="rotate(-90 48.4 96.3)">A3=EN</text>
<text x="118.1" y="108.5" transform="rotate(-180 118.1 108.5)">LED3</text>
<text x="118.1" y="116.2" transform="rotate(-180 118.1 116.2)">LED2</text>
<text x="109.3" y="123.2" transform="rotate(-90 109.3 123.2)">LED[0..11]</text>
<text x="118.1" y="128.8" transform="rotate(-180 118.1 128.8)">LED1</text>
<text x="118.1" y="136.4" transform="rotate(-180 118.1 136.4)">LED0</text>
<text x="28.7" y="158.8" transform="rotate(-90 28.7 158.8)">CLAW_DOWN_BUT</text>
<text x="61.7" y="158.7" transform="rotate(-90 61.7 158.7)">LED3</text>
<text x="64.2" y="158.8" transform="rotate(-90 64.2 158.8)">LED4</text>
<text x="66.8" y="158.8" transform="rotate(-90 66.8 158.8)">LED5</text>
<text x="71.8" y="158.8" transform="rotate(-90 71.8 158.8)">SHOULDER_POT</text>
<text x="74.4" y="158.7" transform="rotate(-90 74.4 158.7)">LEFT_RIGHT_POT</text>
<text x="43.9" y="186.7" transform="rotate(-90 43.9 186.7)">LED0</text>
<text x="46.4" y="186.7" transform="rotate(-90 46.4 186.7)">LED1</text>
<text x="49" y="186.7" transform="rotate(-90 49 186.7)">LED2</text>
<text x="28.7" y="201.9" transform="rotate(-90 28.7 201.9)">CLAW_UP_BUT</text>
<text x="31.2" y="201.9" transform="rotate(-90 31.2 201.9)">CLAW_GRAB_BUT</text>
<text x="56.6" y="201.9" transform="rotate(-90 56.6 201.9)">CLAW_RELEASE_BUT</text>
<text x="59.1" y="201.9" transform="rotate(-90 59.1 201.9)">STEP_SIZE</text>
<text x="71.8" y="201.9" transform="rotate(-90 71.8 201.9)">ELBOW_POT</text>
<text x="74.4" y="201.9" transform="rotate(-90 74.4 201.9)">CLAW_ROTATION_POT</text>
<text x="112.4" y="209.5" transform="rotate(-90 112.4 209.5)">IOR</text>
<text x="115" y="209.6" transform="rotate(-90 115 209.6)">D5</text>
<text x="117.5" y="209.6" transform="rotate(-90 117.5 209.6)">D1</text>
<text x="120.1" y="209.6" transform="rotate(-90 120.1 209.6)">D3</text>
<text x="122.6" y="209.5" transform="rotate(-90 122.6 209.5)">D4</text>
<text x="125.1" y="209.5" transform="rotate(-90 125.1 209.5)">D6</text>
<text x="127.7" y="209.6" transform="rotate(-90 127.7 209.6)">IOW</text>
<text x="142.9" y="209.6" transform="rotate(-90 142.9 209.6)">A0</text>
<text x="145.5" y="209.6" transform="rotate(-90 145.5 209.6)">A2</text>
<text x="148" y="209.5" transform="rotate(-90 148 209.5)">A4</text>
<text x="150.5" y="209.5" transform="rotate(-90 150.5 209.5)">A6</text>
<text x="153.1" y="209.5" transform="rotate(-90 153.1 209.5)">A5</text>
<text x="155.6" y="209.6" transform="rotate(-90 155.6 209.6)">A1</text>
<text x="112.4" y="237.5" transform="rotate(-90 112.4 237.5)">D7</text>
<text x="115" y="237.5" transform="rotate(-90 115 237.5)">D2</text>
<text x="117.5" y="237.5" transform="rotate(-90 117.5 237.5)">D0</text>
<text x="153.1" y="237.5" transform="rotate(-90 153.1 237.5)">A7</text>
<text x="155.6" y="237.5" transform="rotate(-90 155.6 237.5)">A3</text>
</g>
</svg>
